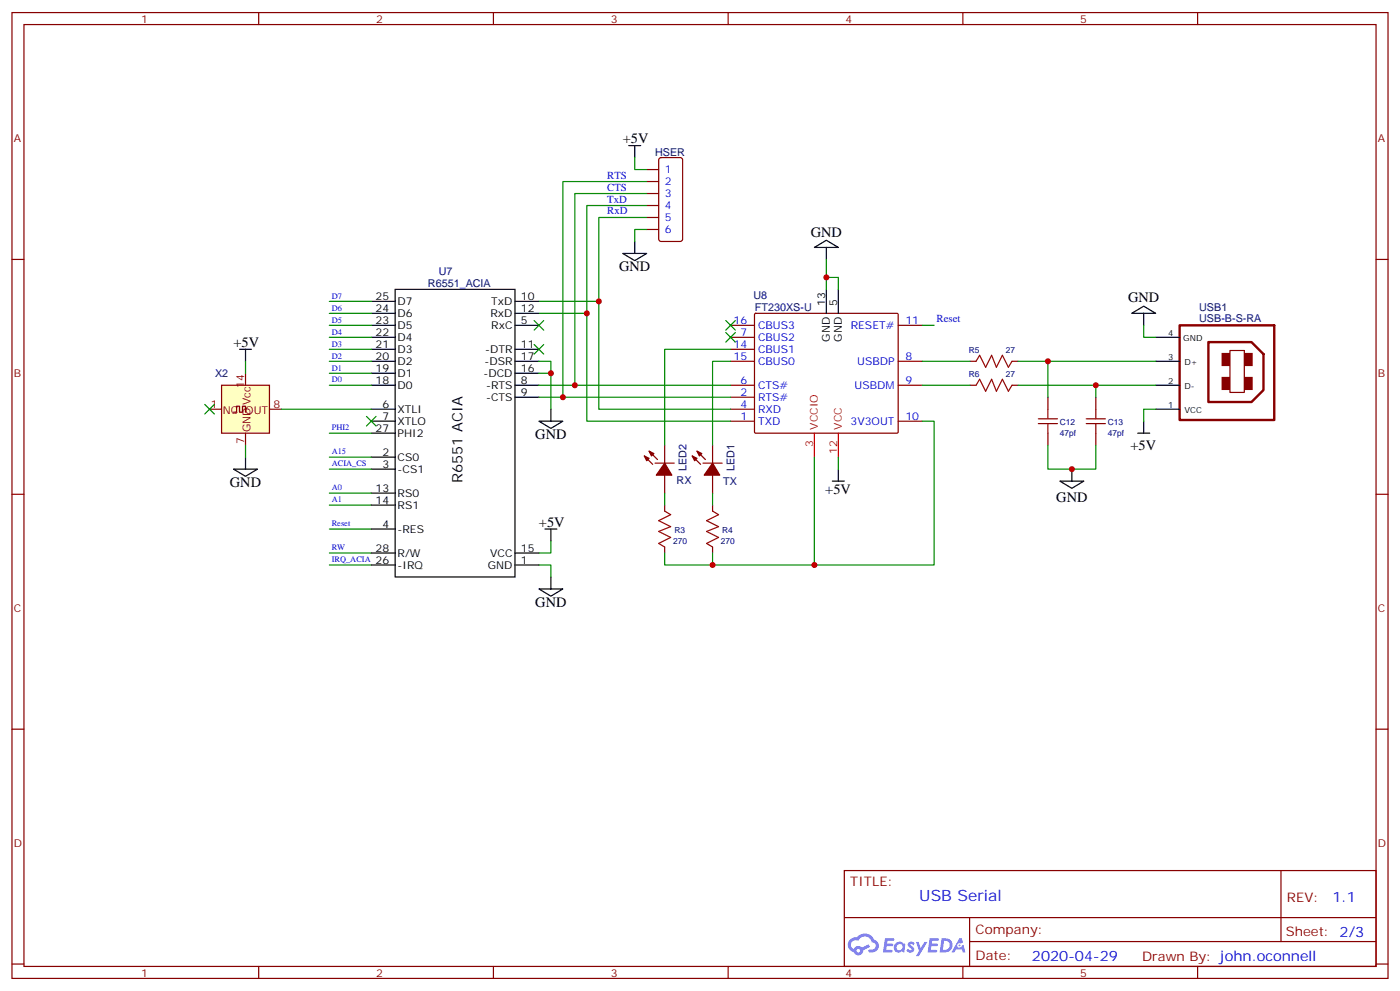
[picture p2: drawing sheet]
<svg xmlns="http://www.w3.org/2000/svg" width="412mm" height="292mm" viewBox="0 0 412 292" stroke-linecap="round" stroke-linejoin="round" font-family="sans-serif">
<g fill="none" stroke="#870000" stroke-width=".35">
<path d="M3.5 3.7h405.4v284.3h-405.4zM7.1 7.2h398.2v277.3h-398.2zM76.2 3.7v3.5M145.3 3.7v3.5M214.5 3.7v3.5M283.6 3.7v3.5M352.8 3.7v3.5M3.5 76.4h3.6M405.3 76.4h3.6M3.5 145.5h3.6M405.3 145.5h3.6M3.5 214.7h3.6"/>
<path d="M405.3 214.7h3.6M248.7 256.3h156.6v28.2h-156.6zM377.3 256.3v20.9M248.7 270.1h156.5M285.6 277.2h119.6M285.6 270.1v14.2M3.5 283.8h3.6M76.2 284.5v3.5M145.3 284.5v3.5M214.5 284.5v3.5M283.6 284.5v3.5M352.8 284.5v3.5"/>
<path d="M405.3 283.8h3.6"/>
</g>
<g fill="#5487ff">
<path d="M267.7 277.5a1.22 1.22 0 0 1 1.7 .2l-.4 .6a.47 .47 0 0 0-.3-.4 .47 .47 0 0 0-.5 .2l.1 .2a1.14 1.14 0 0 1 .8 1.8 1.14 1.14 0 0 1-1.9 0l-.2-.2 .5-.6 .7 .5a.29 .29 0 0 0 .3-.3 .29 .29 0 0 0-.2-.3 1.04 1.04 0 0 1-.6-1.7z"/>
<path d="M260.7 276.2h2.4l.3 .2-.2 .5-1.8 .1-.1 .8h1.5l.3 .4-.3 .4h-1.6l-.2 1.1h1.7l.2 .3-.2 .3-2.6 .1z"/>
<path d="M273.8 276.2h2.4l.3 .2-.1 .5-1.8 .1-.2 .8h1.6l.3 .4-.4 .4-1.6-.1-.1 1.1 1.7 .1 .2 .3-.2 .3-2.6 .1z"/>
<path d="M282.6 276.2h.7l.3 1.3-.6 .3a.69 .69 0 0 0-1 .3 .69 .69 0 0 0 .4 .9 .69 .69 0 0 0 .9-.6l.5-.2 .6 2.2h-.8l-.2-.9h-1.8l-.5 .9h-.8z"/>
<path d="M269.8 277.3h.8l.6 1.8 1.1-1.8h.9l-2.6 4.2h-.8l.9-1.5z"/>
<path d="M277.4 276.2l-.6 4.2h1.3a2.11 2.11 0 0 0 2.5-2.1 2.11 2.11 0 0 0-2.5-2.1zM278.1 277a1.39 1.39 0 0 1 1.7 1.4 1.39 1.39 0 0 1-1.8 1.2h-.3z"/>
<path d="M263.7 277.8a1.54 1.54 0 0 0-.1 2.2 1.54 1.54 0 0 0 2.2 .1l.6 .3 .3-2.3-.2-.3h-.4a1.49 1.49 0 0 0-2.4 0zM264 278.8a.94 .94 0 0 1 1.8 0 .94 .94 0 0 1-1.8 0z"/>
<path d="M250.4 276.6a2.18 2.18 0 0 0 1.1 3.7 1.44 1.44 0 0 0 1.6 .9 1.44 1.44 0 0 0 1.2-1.4l2-1.1-.5-.7-1.9 1a1.47 1.47 0 0 0-2.4 .4 1.39 1.39 0 0 1-.7-1.9 1.39 1.39 0 0 1 2-.5 2.12 2.12 0 0 1 2.2-1.3 2.12 2.12 0 0 1 1.9 1.7 1.14 1.14 0 0 1 1.1 1.4 1.14 1.14 0 0 1-1.7 .7 .43 .43 0 0 0-.5 .4 .43 .43 0 0 0 .4 .5 1.98 1.98 0 0 0 2.5-1.2 1.98 1.98 0 0 0-1.2-2.6 3.1 3.1 0 0 0-5.3-.6l-.9 .1zM252.3 279.9a.55 .55 0 0 1 1.1 0 .55 .55 0 0 1-1.1 0z"/>
<circle cx="282.6" cy="278.3" r=".26"/>
</g>
<path d="M287.5 113.4l1.1-1.7 1.7 3.5 1.8-3.5 1.4 3.5 1.8-3.5 1.7 3.5 1.1-1.8M287.5 106.4l1.1-1.8 1.7 3.5 1.8-3.5 1.4 3.5 1.8-3.5 1.7 3.5 1.1-1.7M305.9 124.7h5.6M305.9 123.3h5.6M308.7 120.5v2.8M308.7 124.7v2.8M320 124.7h5.6M320 123.3h5.6M322.8 120.5v2.8M322.8 124.7v2.8M195.8 150.5l1.8 1-3.6 1.8 3.6 1.7-3.6 1.5 3.6 1.7-3.6 1.8 1.8 1M209.9 150.5l1.8 1-3.6 1.8 3.6 1.7-3.6 1.5 3.6 1.7-3.6 1.8 1.8 1" fill="none" stroke="#a10000" stroke-width=".35"/>
<g fill="none" stroke="#870000" stroke-width=".35">
<path d="M215.2 95.8h7M215.2 99.3h7M222.3 92.4l.3-.1h41.8l.2 .3-.1 34.8-.3 .1h-41.8l-.2-.3zM264.6 95.8h7M215.2 113.4h7M215.2 106.4h7M215.2 116.9h7M215.2 102.8h7M264.6 113.4h7M264.6 106.4h7M285.8 113.4h1.7M285.8 106.4h1.7"/>
<path d="M298.1 113.4h1.8M298.1 106.4h1.8M308.7 116.9v3.6M322.8 116.9v3.6M362.3 103.2h4.2v12.3h-4.2zM189.8 134.2l2.5 2.5M191.2 132.8l2.5 2.5M193 136.3h5.6M195.8 131.1v5.2M195.8 139.9v5.3M203.9 134.2l2.5 2.5M205.3 132.8l2.5 2.5"/>
<path d="M207.1 136.3h5.6M209.9 131.1v5.2M209.9 139.9v5.3M215.2 124h7M215.2 120.5h7M264.6 124h7M308.7 127.5v3.6M322.8 127.5v3.6M195.8 148.7v1.8M209.9 148.7v1.8M195.8 161v1.8M209.9 161v1.8"/>
</g>
<g fill="#870000" stroke="#870000" stroke-width=".71">
<path d="M366.9 104.2h1.8v3.2h-1.8z"/>
<path d="M366.9 111.3h1.8v3.2h-1.8z"/>
<path d="M360.2 104.2h1.7v3.2h-1.7z"/>
<path d="M360.2 111.3h1.7v3.2h-1.7z"/>
</g>
<path d="M347.5 95.8h27.9v27.8h-27.9zM356 100.7h12.7l3.5 3.5v10.6l-3.5 3.6h-12.7z" fill="none" stroke="#870000" stroke-width=".71"/>
<path d="M243.4 85.2v7.1M246.9 85.2v7.1M340.4 99.3h7.1M340.4 106.4h7.1M340.4 113.4h7.1M340.4 120.5h7.1" fill="none" stroke="#000" stroke-width=".35"/>
<g fill="#870000" stroke="#870000" stroke-width=".35">
<path d="M191.2 132.8l1.4 .7-.7 .7z"/>
<path d="M189.8 134.2l1.4 .7-.7 .7z"/>
<path d="M195.8 136.3l2.1 3.6h-4.6z"/>
<path d="M205.3 132.8l1.4 .7-.7 .7z"/>
<path d="M203.9 134.2l1.4 .7-.7 .7z"/>
<path d="M209.9 136.3l2.1 3.6h-4.6z"/>
</g>
<path d="M239.9 127.5v7.1M246.9 127.5v7.1" fill="none" stroke="#f00" stroke-width=".35"/>
<path d="M65.3 113.4h14.1v14.1h-14.1z" fill="#ffffc2" stroke="#850000" stroke-width=".35"/>
<path d="M72.3 109.9v3.5M61.7 120.5h3.6M68.8 121.4h.9v-1.8h.9v1.8h.8v-1.8h.9v1.8M72.3 127.5v3.6M79.4 120.5h3.5" fill="none" stroke="#850000" stroke-width=".35"/>
<g fill="none" stroke="#000" stroke-width=".35">
<path d="M185.2 42.9h3.5M187 42.9v3.5M183.4 74.6h7.1l-3.5 2.1zM187 71.1v3.5M239.9 72.8l3.5-2.1 3.5 2.1zM243.4 72.8v3.6M109.4 95.8h7M109.4 88.7h7M109.4 92.3h7M109.4 99.3h7M116.4 85.2h35.3v84.7h-35.3zM151.7 95.8h7"/>
<path d="M151.7 88.7h7M151.7 92.3h7M333.4 92.3l3.5-2.2 3.5 2.2zM336.9 92.3v3.5M70.6 102.8h3.5M72.3 102.8v3.6M109.4 113.4h7M109.4 102.8h7M109.4 109.9h7M109.4 106.4h7M151.7 113.4h7M151.7 116.9h7"/>
<path d="M151.7 102.8h7M151.7 109.9h7M151.7 106.4h7M68.8 138.1h7l-3.5 2.1zM72.3 134.6v3.5M109.4 134.6h7M109.4 138.1h7M109.4 120.5h7M109.4 124h7M109.4 127.5h7M158.7 124h7.1l-3.5 2.1zM162.3 120.5v3.5"/>
<path d="M246.9 138.1v3.5M315.7 138.1v3.5M335.1 127.5h3.6M336.9 124v3.5M109.4 155.8h7M109.4 145.2h7M109.4 148.7h7M160.5 155.8h3.5M162.3 155.8v3.5M245.2 141.6h3.5M312.2 141.6h7.1l-3.6 2.2zM109.4 166.3h7"/>
<path d="M109.4 162.8h7M151.7 166.3h7M151.7 162.8h7M158.7 173.4h7.1l-3.5 2.1zM162.3 169.9v3.5"/>
</g>
<path d="M190.5 49.9h3.5M190.5 53.4h3.5M190.5 57h3.5M194.3 46.6l.4-.2h5.7l.6 .4 .1 23.6-.5 .6-5.9 .1-.6-.5-.1-23.5zM190.5 60.5h3.5M190.5 64h3.5M190.5 67.6h3.5" fill="none" stroke="#870000" stroke-width=".35"/>
<g fill="none" stroke="#008700" stroke-width=".35">
<path d="M187 46.4v3.5h3.5M190.5 57h-21.2v56.4M190.5 53.4h-24.7v63.5M190.5 67.6h-3.5v3.5M190.5 64h-14.1v24.7M190.5 60.5h-17.6v31.8M243.4 76.4v8.8M97 95.8h12.4M97 88.7h12.4M97 92.3h12.4M97 99.3h12.4M158.7 92.3h14.2v31.7h42.3"/>
<path d="M158.7 88.7h17.7v31.8h38.8M243.4 81.7h3.5v3.5M271.6 95.8h3.6M336.9 95.8v3.5h3.5M72.3 106.4v3.5M97 113.4h12.4M97 106.4h12.4M97 102.8h12.4M97 109.9h12.4M158.7 106.4h3.6v3.5M158.7 109.9h3.6v10.6M158.7 113.4h56.5"/>
<path d="M158.7 116.9h56.5M215.2 102.8h-19.4v28.3M215.2 106.4h-5.3v24.7M271.6 113.4h14.2M271.6 106.4h14.2M299.9 113.4h40.5M299.9 106.4h40.5M308.7 106.4v10.5M322.8 113.4v3.5M72.3 131.1v3.5M82.9 120.5h26.5M97 127.5h12.4"/>
<path d="M97 138.1h12.4M97 134.6h12.4M246.9 134.6v3.5M271.6 124h3.6v42.3h-35.3v-31.7M308.7 131.1v7h14.1v-7M340.4 120.5h-3.5v3.5M97 155.8h12.4M97 148.7h12.4M97 145.2h12.4M162.3 159.3v3.5h-3.6M195.8 145.2v3.5M209.9 145.2v3.5"/>
<path d="M97 162.8h12.4M97 166.3h12.4M158.7 166.3h3.6v3.6M195.8 162.8v3.5h44.1M209.9 162.8v3.5"/>
</g>
<g fill="#c00">
<circle cx="165.8" cy="116.9" r=".88"/>
<circle cx="172.9" cy="92.3" r=".88"/>
<circle cx="322.8" cy="113.4" r=".88"/>
<circle cx="162.3" cy="109.9" r=".88"/>
<circle cx="243.4" cy="81.7" r=".88"/>
<circle cx="308.7" cy="106.4" r=".88"/>
<circle cx="315.7" cy="138.1" r=".88"/>
<circle cx="209.9" cy="166.3" r=".88"/>
<circle cx="176.4" cy="88.7" r=".88"/>
<circle cx="169.3" cy="113.4" r=".88"/>
<circle cx="239.9" cy="166.3" r=".88"/>
</g>
<g fill="#c00" stroke="#008700" stroke-width=".35">
<path d="M213.8 97.9l2.8 2.8zM216.6 97.9l-2.8 2.8z"/>
<path d="M213.8 94.4l2.8 2.8zM216.6 94.4l-2.8 2.8z"/>
<path d="M157.3 101.4l2.9 2.8zM160.2 101.4l-2.9 2.8z"/>
<path d="M60.3 119.1l2.8 2.8zM63.1 119.1l-2.8 2.8z"/>
<path d="M157.3 94.4l2.9 2.8zM160.2 94.4l-2.9 2.8z"/>
<path d="M107.9 122.6l2.9 2.8zM110.8 122.6l-2.9 2.8z"/>
</g>
<text font-size="4.6" fill="#00f" x="270.8" y="265.3">USB Serial</text>
<g font-size="4.2">
<text x="183.4" y="42.2">+5V</text>
<text x="238.8" y="69.7">GND</text>
<text x="182.4" y="79.9">GND</text>
<text x="332.3" y="89">GND</text>
<text x="68.8" y="102.1">+5V</text>
<text x="157.7" y="129.3">GND</text>
<text x="333" y="132.4">+5V</text>
<text x="67.7" y="143.4">GND</text>
<text x="136.3" y="142.3" transform="rotate(-90 136.3 142.3)">R6551 ACIA</text>
<text x="243.1" y="145.5">+5V</text>
<text x="311.2" y="147.7">GND</text>
<text x="158.7" y="155">+5V</text>
<text x="157.7" y="178.7">GND</text>
</g>
<g font-size="4.2" fill="#00f">
<text x="392.5" y="265.6">1.1</text>
<text x="304" y="282.9">2020-04-29</text>
</g>
<g font-size="3.9" fill="#800">
<text x="250.5" y="260.9">TITLE:</text>
<text x="379.1" y="265.6">REV:</text>
<text x="287.4" y="275.1">Company:</text>
<text x="378.7" y="275.7">Sheet: 2/3</text>
<text x="287.4" y="282.8">Date:</text>
<text x="336.4" y="282.8">Drawn By: john.oconnell</text>
</g>
<g font-size="3.2" fill="#800">
<text x="41.6" y="6.7">1</text>
<text x="110.8" y="6.7">2</text>
<text x="179.9" y="6.7">3</text>
<text x="249.1" y="6.7">4</text>
<text x="318.2" y="6.7">5</text>
<text x="4.1" y="41.8">A</text>
<text x="405.9" y="41.8">A</text>
<text x="4.1" y="110.9">B</text>
<text x="405.9" y="110.9">B</text>
<text x="4.1" y="180.1">C</text>
<text x="405.9" y="180.1">C</text>
<text x="4.1" y="249.2">D</text>
<text x="405.9" y="249.2">D</text>
<text x="41.6" y="287.5">1</text>
<text x="110.8" y="287.5">2</text>
<text x="179.9" y="287.5">3</text>
<text x="249.1" y="287.5">4</text>
<text x="318.2" y="287.5">5</text>
</g>
<g font-size="3.2" fill="#000080">
<text x="193" y="45.8">HSER</text>
<text x="129.3" y="81">U7</text>
<text x="126.1" y="84.6">R6551_ACIA</text>
<text x="221.9" y="88.1">U8</text>
<text x="222.4" y="91.6">FT230XS-U</text>
<text x="353.2" y="94.7">USB-B-S-RA</text>
<text x="353.2" y="91.5">USB1</text>
<text x="63.3" y="111">X2</text>
<text x="199.3" y="142.4">RX</text>
<text x="202.2" y="138.7" transform="rotate(-90 202.2 138.7)">LED2</text>
<text x="213" y="142.8">TX</text>
<text x="216.3" y="138.7" transform="rotate(-90 216.3 138.7)">LED1</text>
</g>
<g font-size="3.2" fill="#00f">
<text x="178.9" y="52.6">RTS</text>
<text x="195.8" y="51">1</text>
<text x="178.9" y="59.6">TxD</text>
<text x="178.9" y="56.1">CTS</text>
<text x="195.8" y="54.5">2</text>
<text x="195.8" y="58">3</text>
<text x="178.9" y="63.1">RxD</text>
<text x="195.8" y="61.6">4</text>
<text x="195.8" y="65.1">5</text>
<text x="195.8" y="68.6">6</text>
<text x="216.1" y="95.4">16</text>
<text x="266.7" y="95.4">11</text>
<text x="275.9" y="94.9">Reset</text>
<text x="218.1" y="99">7</text>
<text x="223.3" y="100.4">CBUS2</text>
<text x="223.3" y="96.8">CBUS3</text>
<text x="250.6" y="96.8">RESET#</text>
<text x="216.1" y="106">15</text>
<text x="216.1" y="102.5">14</text>
<text x="223.3" y="107.4">CBUS0</text>
<text x="223.3" y="103.9">CBUS1</text>
<text x="252.5" y="107.4">USBDP</text>
<text x="266.7" y="106">8</text>
<text x="218.1" y="113.1">6</text>
<text x="266.7" y="113.1">9</text>
<text x="218.1" y="116.6">2</text>
<text x="223.3" y="118">RTS#</text>
<text x="223.3" y="114.5">CTS#</text>
<text x="251.7" y="114.5">USBDM</text>
<text x="218.1" y="123.6">1</text>
<text x="218.1" y="120.1">4</text>
<text x="223.3" y="125.1">TXD</text>
<text x="223.3" y="121.5">RXD</text>
<text x="250.5" y="125.1">3V3OUT</text>
<text x="266.7" y="123.6">10</text>
</g>
<g font-size="3.2">
<text x="110.6" y="88.4">25</text>
<text x="117.1" y="89.8">D7</text>
<text x="144.7" y="89.8">TxD</text>
<text x="153.5" y="88.4">10</text>
<text x="110.6" y="95.4">23</text>
<text x="110.6" y="91.9">24</text>
<text x="117.1" y="93.3">D6</text>
<text x="144.5" y="93.3">RxD</text>
<text x="153.5" y="95.4">5</text>
<text x="153.5" y="91.9">12</text>
<text x="243.1" y="90.1" transform="rotate(-90 243.1 90.1)">13</text>
<text x="246.6" y="90.1" transform="rotate(-90 246.6 90.1)">5</text>
<text x="110.6" y="99">22</text>
<text x="117.1" y="100.4">D4</text>
<text x="117.1" y="96.8">D5</text>
<text x="144.7" y="96.8">RxC</text>
<text x="244.5" y="100.6" transform="rotate(-90 244.5 100.6)">GND</text>
<text x="248" y="100.6" transform="rotate(-90 248 100.6)">GND</text>
<text x="110.6" y="106">20</text>
<text x="110.6" y="102.5">21</text>
<text x="117.1" y="107.4">D2</text>
<text x="117.1" y="103.9">D3</text>
<text x="142.7" y="107.4">-DSR</text>
<text x="142.9" y="103.9">-DTR</text>
<text x="153.5" y="102.5">11</text>
<text x="153.5" y="106">17</text>
<text x="110.6" y="113.1">18</text>
<text x="110.6" y="109.5">19</text>
<text x="117.1" y="110.9">D1</text>
<text x="142.4" y="110.9">-DCD</text>
<text x="153.5" y="113.1">8</text>
<text x="153.5" y="109.5">16</text>
<text x="117.1" y="114.5">D0</text>
<text x="143.2" y="118">-CTS</text>
<text x="143.2" y="114.5">-RTS</text>
<text x="153.5" y="116.6">9</text>
<text x="112.6" y="120.1">6</text>
<text x="112.6" y="123.6">7</text>
<text x="117.1" y="121.5">XTLI</text>
<text x="117.1" y="125.1">XTLO</text>
<text x="110.6" y="127.2">27</text>
<text x="117.1" y="128.6">PHI2</text>
<text x="112.6" y="134.2">2</text>
<text x="112.6" y="137.8">3</text>
<text x="117.1" y="135.6">CS0</text>
<text x="117.1" y="139.2">-CS1</text>
<text x="110.6" y="144.8">13</text>
<text x="110.6" y="148.3">14</text>
<text x="117.1" y="146.2">RS0</text>
<text x="117.1" y="149.8">RS1</text>
<text x="112.6" y="155.4">4</text>
<text x="117.1" y="156.8">-RES</text>
<text x="110.6" y="166">26</text>
<text x="110.6" y="162.5">28</text>
<text x="117.1" y="167.4">-IRQ</text>
<text x="117.1" y="163.9">R/W</text>
<text x="143.7" y="167.4">GND</text>
<text x="144.4" y="163.9">VCC</text>
<text x="153.5" y="166">1</text>
<text x="153.5" y="162.5">15</text>
</g>
<g font-size="3.2" fill="#840000">
<text x="72" y="114.3" transform="rotate(-90 72 114.3)">14</text>
<text x="62.1" y="120.1">1</text>
<text x="65.6" y="122">NC OUT</text>
<text x="80.5" y="120.1">8</text>
<text x="72" y="130.7" transform="rotate(-90 72 130.7)">7</text>
<text x="73.8" y="127.2" transform="rotate(-90 73.8 127.2)">GND Vcc</text>
</g>
<g font-size="3.2" fill="#f00">
<text x="239.5" y="131.7" transform="rotate(-90 239.5 131.7)">3</text>
<text x="240.9" y="126.5" transform="rotate(-90 240.9 126.5)">VCCIO</text>
<text x="248" y="126.5" transform="rotate(-90 248 126.5)">VCC</text>
<text x="246.6" y="133.7" transform="rotate(-90 246.6 133.7)">12</text>
</g>
<g font-size="2.5" fill="#00f">
<text x="97.7" y="87.9">D7</text>
<text x="97.7" y="91.4">D6</text>
<text x="97.7" y="95">D5</text>
<text x="97.7" y="98.5">D4</text>
<text x="97.7" y="102">D3</text>
<text x="97.7" y="105.6">D2</text>
<text x="97.7" y="109.1">D1</text>
<text x="97.7" y="112.6">D0</text>
<text x="97.7" y="126.7">PHI2</text>
<text x="97.7" y="137.3">ACIA_CS</text>
<text x="97.7" y="133.8">A15</text>
<text x="97.7" y="147.8">A1</text>
<text x="97.7" y="144.3">A0</text>
<text x="97.7" y="154.9">Reset</text>
<text x="97.7" y="161.9">RW</text>
<text x="97.7" y="165.5">IRQ_ACIA</text>
</g>
<g font-size="2.5">
<text x="344.2" y="99">4</text>
<text x="348.5" y="100.4">GND</text>
<text x="344.2" y="106">3</text>
<text x="348.9" y="107.4">D+</text>
<text x="344.2" y="113.1">2</text>
<text x="348.9" y="114.5">D-</text>
<text x="344.2" y="120.1">1</text>
<text x="348.9" y="121.5">VCC</text>
</g>
<g font-size="2.5" fill="#000080">
<text x="285.4" y="103.9">R5</text>
<text x="296.3" y="103.9">27</text>
<text x="285.4" y="111">R6</text>
<text x="296.3" y="111">27</text>
<text x="312.2" y="125.1">C12</text>
<text x="326.3" y="125.1">C13</text>
<text x="312.2" y="128.3">47pf</text>
<text x="326.3" y="128.3">47pf</text>
<text x="198.3" y="160.1">270</text>
<text x="198.6" y="156.8">R3</text>
<text x="212.4" y="160.1">270</text>
<text x="212.8" y="156.8">R4</text>
</g>
</svg>
